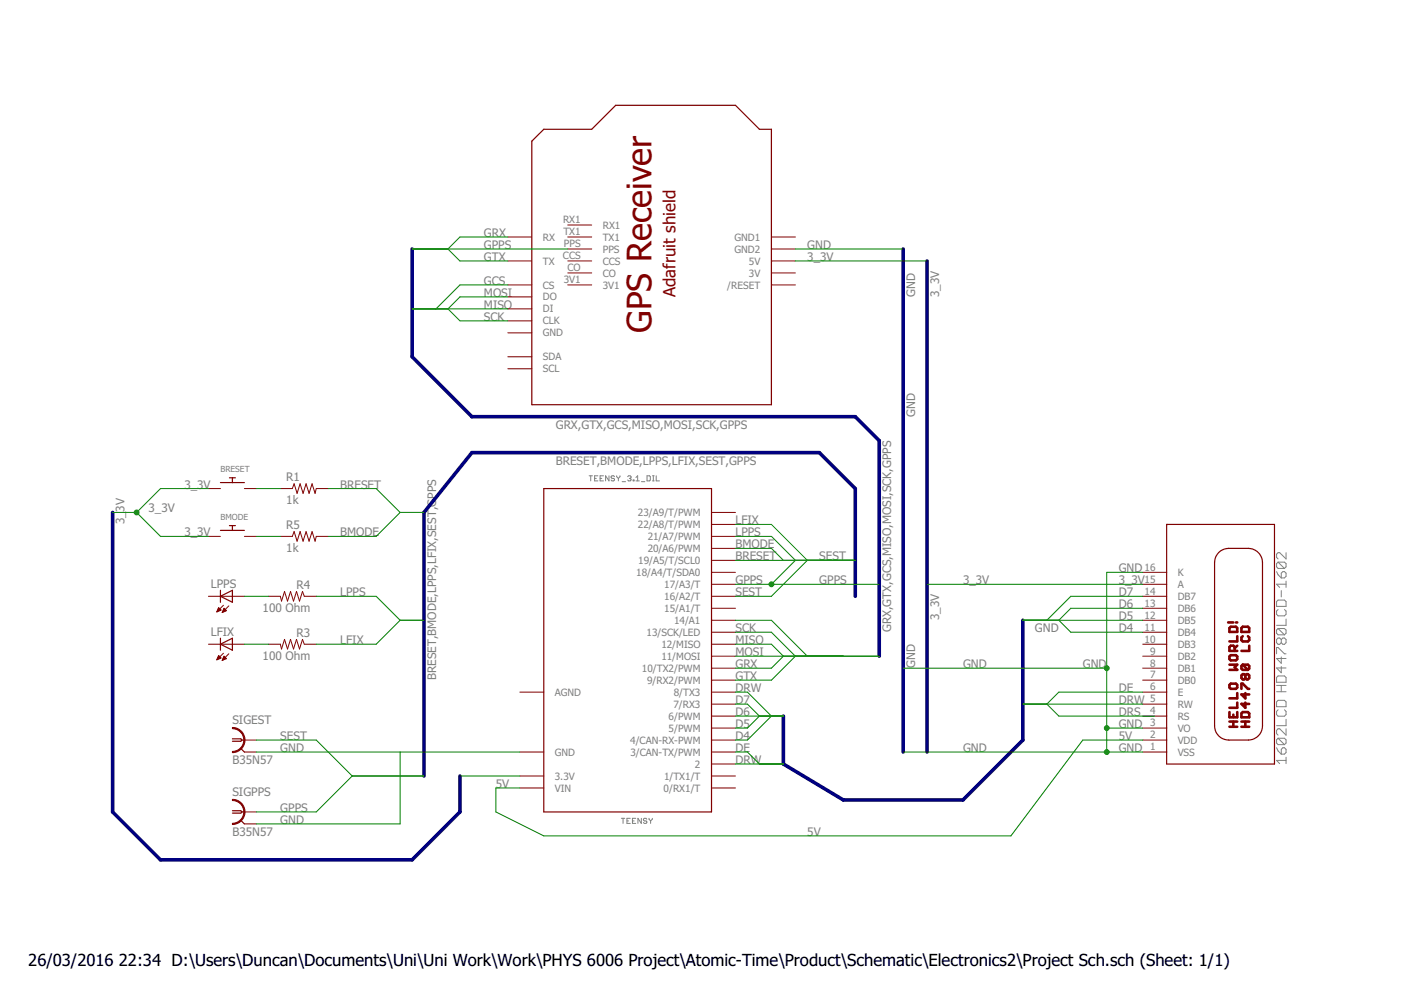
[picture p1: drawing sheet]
<svg xmlns="http://www.w3.org/2000/svg" width="297mm" height="210mm" viewBox="0 0 297 210" stroke-linecap="round" stroke-linejoin="round" font-family="sans-serif">
<g fill="none" stroke="#808080" stroke-width=".21">
<path d="M124.9 100.9h.7M125.2 100.9v1.1M126.1 101.4h.3M126.8 100.9h-.7v1.1h.7M127.2 101.4h.4M128 100.9h-.8v1.1h.8M129.1 100.9v1.1l-.7-1.1v1.1M130.3 101.1l-.2-.2h-.3l-.2 .2 .2 .3h.3l.2 .2-.2 .4h-.3l-.2-.2M130.7 100.9l.4 .5M131.1 101.4v.6M131.4 100.9l-.3 .5M131.9 102.1h.7"/>
<path d="M133.1 101.1l.2-.2h.3l.2 .2-.2 .3M133.4 101.4h.2M133.6 101.4l.2 .2-.2 .4h-.3l-.2-.2M134.2 101.8h.2v.2h-.2zM134.8 102h.8M134.8 101.2l.4-.3v1.1M136 102.1h.7M137.2 100.9h.5l.2 .2v.7l-.2 .2h-.5zM138.3 100.9h.4M138.3 102h.4M138.5 100.9v1.1M139.1 100.9v1.1h.7"/>
<path d="M271 119.2h1.3l.4 .3v.7l-.4 .3M271 119.2l-.3 .3v.7l.3 .3h1.3M271 119.2l1.3 1.3M272.7 117.2v1.3l-1.4-1.3h-.3l-.3 .3v.7l.3 .3M270.7 127.6l.3-.4h1.3l.4 .4v1h-2zM270.7 138.6v-1.3h.3l1.3 1.3h.4M270.7 121.2l.3 .7 .7 .6M271 129.2l-.3 .4v.6l.3 .4h1.3l.4-.4v-.6l-.4-.4M271 133.3h1.3l.4 .3v.7l-.4 .3M271 133.3l-.3 .3v.7l.3 .3h1.3M271 133.3l1.3 1.3M271.7 121.5l.3-.3h.3l.4 .3v.7l-.4 .3h-.6z"/>
<path d="M271.7 125.2v1.4M271.7 135.6v.7M271.7 139.3v1.3l-1-1h2M271.7 135.6l.3-.3h.3l.4 .3v.7l-.4 .3h-.3l-.3-.3M271.7 135.6l-.4-.3h-.3l-.3 .3v.7l.3 .3h.3l.4-.3M272.7 123.2v1.3M272.7 131.3v1.3h-2M272.7 123.9h-2l.6 .6M270.7 146.7h2M270.7 145.3h2M270.7 143.6l.3-.3h1.3l.4 .3v1.1h-2zM270.7 158.5l.3 .7 .7 .7"/>
<path d="M271 148.5h1.3l.4 .3v1h-2v-1zM271 150.5l-.3 .3v.7l.3 .3h1.3l.4-.3v-.7l-.4-.3M271 156.5h1.3l.4 .4v.6l-.4 .4M271 156.5l-.3 .4v.6l.3 .4h1.3M271 156.5l1.3 1.4M271.7 141.3v1.3l-1-1h2M271.7 145.3v1.4M272 158.5h.3l.4 .4v.7l-.4 .3h-.6v-1zM272.7 152.5v1.4h-2M272.7 154.5v1.4l-1.4-1.4h-.3l-.3 .4v.6l.3 .4M131.7 173.5h.8M132.1 173.5v1.1"/>
<path d="M132.9 174.1h.4M133.6 173.5h-.7v1.1h.7M134.1 174.1h.4M134.8 173.5h-.7v1.1h.7M136 173.5v1.1l-.7-1.1v1.1M137.1 173.7l-.1-.2h-.4l-.2 .2 .2 .4h.4l.1 .1-.1 .4h-.4l-.2-.2M137.6 173.5l.3 .6M137.9 174.1v.5M138.3 173.5l-.4 .6M272.7 160.5v1.4M272.7 161.2h-2l.6 .7"/>
</g>
<g fill="none" stroke="#800000" stroke-width=".25">
<path d="M112.8 29.9l2.5-2.5h10.2l5-5.1h25.4l5.1 5.1h2.6v58.4h-50.8zM46.7 102.3h5.1M46.7 112.5h5.1M48.6 101.3h1.3M48.6 111.4h1.3M49.3 101.3v1M49.3 111.4v1.1M115.3 103.6h35.6v68.5h-35.6zM247.4 111.2h22.8v50.8h-22.8zM258.4 117.2l.7-.6 .9-.3h4.7a3 3 0 0 1 3 3v34.6a3 3 0 0 1-3 3h-4.2a3 3 0 0 1-3-3v-34.6l.3-1.4zM46.7 126.4l2.6-1.2v2.5zM46.7 136.6l2.6-1.3v2.6z"/>
<path d="M46.7 125.2v2.5M46.7 135.3v2.6M49.3 156.7h1.8l.2 .2-.2 .3h-1.8M51.1 158.7l.7 .7M49.3 171.9h1.8l.2 .2-.2 .3h-1.8M51.1 173.9l.7 .8"/>
</g>
<g fill="none" stroke="#800000" stroke-width=".21">
<path d="M107.7 50.2h5.1M107.7 55.3h5.1M120.4 50.2h5.1M120.4 55.3h5.1M120.4 52.8h5.1M120.4 57.9h5.1M120.4 47.7h5.1M163.6 50.2h5M163.6 55.3h5M163.6 52.8h5M163.6 57.9h5M107.7 60.4h5.1"/>
<path d="M107.7 62.9h5.1M107.7 68h5.1M107.7 70.6h5.1M107.7 78.2h5.1M107.7 75.6h5.1M107.7 65.5h5.1M120.4 60.4h5.1M163.6 60.4h5M44.2 113.7h2.5M44.2 103.6h2.5M51.8 113.7h2.6M51.8 103.6h2.6"/>
<path d="M59.4 113.7h2.6l.4-1 .6 2 .6-2 .7 2 .6-2 .6 2 .7-2 .6 2 .3-1h2.5M59.4 103.6h2.6l.4-1 .6 2 .6-2 .7 2 .6-2 .6 2 .7-2 .6 2 .3-1h2.5M150.9 108.6h5M150.9 111.2h5M150.9 113.7h5M150.9 116.3h5M150.9 118.8h5M44.2 136.6h7.6M44.2 126.4h7.6M46 129.7h.1M46 139.8h.2M46.1 129.5h.3"/>
<path d="M46.1 139.7h.4M46.1 129.4h.6M46.1 139.6h.7M46.2 129.3h.6M46.2 139.4h.6M46.2 129.2h.5M46.2 139.3h.5M46.3 129.1h.3M46.3 139.2h.2M46.3 128.9h.1M46.3 139.1h.1M46.4 128.8l.5 .5-.9 .4z"/>
<path d="M46.4 139l.5 .5-.9 .4zM47.2 129.8h.1M47.2 139.9h.2M47.2 129.7h.4M47.2 139.8h.4M47.2 129.5h.7M47.3 139.7h.6M47.3 129.4h.6M47.3 139.6h.6M47.3 129.3h.5M47.4 128.3l-1.4 1.4M47.4 138.5l-1.4 1.4"/>
<path d="M47.4 139.4h.4M47.4 129.2h.3M47.4 139.3h.3M47.5 129.1h.1M47.5 139.2h.1M47.5 129l.5 .5-.9 .4zM47.5 139.1l.5 .5-.9 .4zM48.5 128.5l-1.4 1.4M48.5 138.6l-1.4 1.4M56.9 136.6h2.5l.3 1 .6-2 .7 2 .6-2 .6 2 .7-2 .6 2 .6-2 .4 1h2.6M56.9 126.4h2.5l.3 1 .6-2 .7 2 .6-2 .6 2 .7-2 .6 2 .6-2 .4 1h2.6M150.9 136.6h5"/>
<path d="M150.9 139.1h5M150.9 121.3h5M150.9 123.9h5M150.9 126.4h5M150.9 129h5M150.9 131.5h5M150.9 134h5M242.3 136.6h5.1M242.3 139.1h5.1M242.3 121.3h5.1M242.3 123.9h5.1M242.3 126.4h5.1"/>
<path d="M242.3 129h5.1M242.3 131.5h5.1M242.3 134h5.1M51.3 156.9h3.1M51.8 159.4h2.6M110.2 146.7h5.1M110.2 159.4h5.1M150.9 141.7h5M150.9 144.2h5M150.9 146.7h5M150.9 149.3h5M150.9 151.8h5"/>
<path d="M150.9 154.4h5M150.9 156.9h5M150.9 159.4h5M242.3 141.7h5.1M242.3 144.2h5.1M242.3 146.7h5.1M242.3 149.3h5.1M242.3 151.8h5.1M242.3 154.4h5.1M242.3 156.9h5.1M242.3 159.4h5.1M51.3 172.1h3.1"/>
<path d="M51.8 174.7h2.6M110.2 164.5h5.1M110.2 167.1h5.1M150.9 162h5M150.9 164.5h5M150.9 167.1h5"/>
</g>
<g fill="none" stroke="#800000" stroke-width=".55">
<path d="M260.4 132h1.1M260.9 132.9h1.1l.3 .3v.8h-1.6v-.8zM260.9 138.9h1.1l.3 .3v.5l-.3 .3h-1.1l-.2-.3v-.5zM261.8 138v-.8l-.3-.3h-.6l-.2 .3v.8h1.6M262 132h.3M262.3 134.9v1.1h-1.6M262.3 136.9l-.5 .6M263.2 133.2l.3-.3h1.1l.3 .3v.8h-1.7zM263.5 134.9l-.3 .3v.5l.3 .3h1.1l.3-.3v-.5l-.3-.3M264.9 136.9v1.1h-1.7M260.7 154.1h1.6M260.7 153h1.6"/>
<path d="M260.7 151v1.1h1.6v-1.1M260.7 140.9h1.6l-.5 .6 .5 .5h-1.6M260.9 144.9h1.1l.3 .3v.6l-.3 .2h-1.1l-.2-.2v-.6zM261.5 151.5v.6M261.5 153v1.1M262.3 147v1.1h-1.6M262.3 149v1.1h-1.6M263.2 154.1h1.7M263.2 153h1.7M263.2 151.3l.3-.3h1.1l.3 .3v.8h-1.7zM263.2 146v-1.1h.3l1.1 1.1h.3M263.5 140.9l-.3 .3v.6l.3 .2h1.1"/>
<path d="M263.5 140.9h1.1l.3 .3v.6l-.3 .2M263.5 140.9l1.1 1.1M264 143.2l.3-.3h.3l.3 .3v.6l-.3 .2h-.3l-.3-.2M264 143.2v.6M264 147v1.1l-.8-.9h1.7M264 149v1.1l-.8-.9h1.7M264 153v1.1M264 143.2l-.2-.3h-.3l-.3 .3v.6l.3 .2h.3l.2-.2"/>
</g>
<g fill="#800000" stroke="#800000" stroke-width=".21">
<path d="M49.3 169.5a2.67 2.67 0 0 1 2.6 2.6 2.67 2.67 0 0 1-2.6 2.7v-.2a2.41 2.41 0 0 0 2.4-2.5 2.41 2.41 0 0 0-2.4-2.4z" fill-rule="evenodd"/>
<path d="M49.3 154.2a2.67 2.67 0 0 1 2.6 2.7 2.67 2.67 0 0 1-2.6 2.7v-.3a2.41 2.41 0 0 0 2.4-2.4 2.41 2.41 0 0 0-2.4-2.4z" fill-rule="evenodd"/>
</g>
<path d="M87.4 52.8v22.8l12.7 12.7h81.2l5.1 5.1v45.7M191.5 52.8v106.6M196.6 55.3v104.1M23.9 108.6v63.5l10.1 10.2h53.4l10.1-10.2v-7.6M181.3 126.4v-22.8l-7.6-7.6h-73.6l-10.2 12.6v55.9M216.9 131.5v25.4l-12.7 12.7h-25.4l-12.7-7.6v-10.2" fill="none" stroke="#000080" stroke-width=".76"/>
<g fill="none" stroke="#008000" stroke-width=".21">
<path d="M87.4 52.8h33M107.7 50.2h-10.2l-2.5 2.6 2.5 2.5h10.2M168.6 52.8h22.9M168.6 55.3h28M87.4 65.5h20.3M107.7 60.4h-10.2l-5.1 5.1M107.7 62.9h-10.2l-2.5 2.6 2.5 2.5h10.2M23.9 108.6h5.1M29 108.6l5 5.1h10.2M44.2 103.6h-10.2l-5 5M54.4 103.6h5M54.4 113.7h5"/>
<path d="M69.6 103.6h10.2l5 5M84.8 108.6h5.1M84.8 108.6l-5 5.1h-10.2M155.9 113.7h7.7l5 5.1-5 5.1M155.9 111.2h7.7l7.6 7.6-7.6 7.6h-7.7M155.9 118.8h25.4M155.9 116.3h7.7l2.5 2.5M51.8 126.4h5.1M51.8 136.6h5.1M67.1 126.4h12.7l5 5.1M84.8 131.5l-5 5.1h-12.7M84.8 131.5h5.1"/>
<path d="M155.9 136.6h7.7l2.5 2.5-2.5 2.6h-7.7M155.9 123.9h30.5M155.9 139.1h30.5M155.9 134h7.7l5 5.1-5 5.1h-7.7M155.9 131.5h7.7l7.6 7.6M196.6 123.9h45.7M216.9 131.5h25.4M242.3 121.3h-7.6v38.1M242.3 126.4h-15.3l-5 5.1M242.3 129h-15.3l-2.5 2.5 2.5 2.5h15.3M54.4 156.9h12.7l7.6 7.6M54.4 159.4h55.8"/>
<path d="M84.8 159.4v15.3h-30.4M155.9 146.7h2.6l5.1 5.1-5.1 5.1h-2.6M155.9 149.3h2.6l2.5 2.5-2.5 2.6h-2.6M155.9 159.4h2.6l2.5 2.6M155.9 151.8h10.2M191.5 141.7h43.2M191.5 159.4h50.8M216.9 149.3h25.4M234.7 154.4h7.6M242.3 156.9h-12.7l-15.3 20.3h-99l-10.2-5.1v-5h5.1M242.3 146.7h-17.8l-2.5 2.6 2.5 2.5h20.3M74.7 164.5h15.2"/>
<path d="M74.7 164.5l-7.6 7.6h-12.7M97.5 164.5h12.7M155.9 162h10.2"/>
</g>
<g fill="#008000" stroke="#008000" stroke-width=".21">
<circle cx="234.7" cy="141.7" r=".51"/>
<circle cx="234.7" cy="154.4" r=".51"/>
<circle cx="234.7" cy="159.4" r=".51"/>
<circle cx="29" cy="108.6" r=".51"/>
<circle cx="163.6" cy="123.9" r=".51"/>
</g>
<text font-size="7.2" fill="#800000" x="138.2" y="70.6" transform="rotate(-90 138.2 70.6)">GPS Receiver</text>
<text font-size="3.6" fill="#800000" x="143.2" y="63" transform="rotate(-90 143.2 63)">Adafruit shield</text>
<g font-size="3.5">
<text x="6" y="204.7">26/03/2016</text>
<text x="25.2" y="204.7">22:34 D:\Users\Duncan\Documents\Uni\Uni Work\Work\PHYS 6006 Project\Atomic-Time\Product\Schematic\Electronics2\Project Sch.sch (Sheet: 1/1)</text>
</g>
<g font-size="2.5" fill="#808080">
<text x="102.6" y="52.8">GPPS</text>
<text x="102.6" y="50.3">GRX</text>
<text x="171.2" y="52.8">GND</text>
<text x="102.6" y="55.3">GTX</text>
<text x="171.2" y="55.3">3_3V</text>
<text x="102.6" y="60.4">GCS</text>
<text x="102.6" y="63">MOSI</text>
<text x="102.6" y="65.5">MISO</text>
<text x="194" y="63" transform="rotate(-90 194 63)">GND</text>
<text x="199.1" y="63" transform="rotate(-90 199.1 63)">3_3V</text>
<text x="102.6" y="68">SCK</text>
<text x="194" y="88.3" transform="rotate(-90 194 88.3)">GND</text>
<text x="117.8" y="90.9">GRX,GTX,GCS,MISO,MOSI,SCK,GPPS</text>
<text x="117.8" y="98.5">BRESET,BMODE,LPPS,LFIX,SEST,GPPS</text>
<text x="39.1" y="103.6">3_3V</text>
<text x="60.7" y="106.9">1k</text>
<text x="60.7" y="102.1">R1</text>
<text x="72.1" y="103.6">BRESET</text>
<text x="26.4" y="111.2" transform="rotate(-90 26.4 111.2)">3_</text>
<text x="26.4" y="108.5" transform="rotate(-90 26.4 108.5)">3V</text>
<text x="31.5" y="108.7">3_3V</text>
<text x="39.1" y="113.7">3_3V</text>
<text x="60.7" y="112.2">R5</text>
<text x="72.1" y="113.7">BMODE</text>
<text x="155.9" y="111.2">LFIX</text>
<text x="155.9" y="113.7">LPPS</text>
<text x="60.7" y="117">1k</text>
<text x="155.9" y="118.8">BRESET</text>
<text x="155.9" y="116.3">BMODE</text>
<text x="173.7" y="118.8">SEST</text>
<text x="44.7" y="124.7">LPPS</text>
<text x="62.9" y="124.9">R4</text>
<text x="155.9" y="123.9">GPPS</text>
<text x="173.7" y="123.9">GPPS</text>
<text x="204.2" y="123.9">3_3V</text>
<text x="237.2" y="121.4">GND</text>
<text x="237.2" y="123.9">3_3V</text>
<text x="55.7" y="129.7">100 Ohm</text>
<text x="72.1" y="126.4">LPPS</text>
<text x="155.9" y="126.4">SEST</text>
<text x="199.1" y="131.5" transform="rotate(-90 199.1 131.5)">3_3V</text>
<text x="237.2" y="126.4">D7</text>
<text x="237.2" y="129">D6</text>
<text x="237.2" y="131.5">D5</text>
<text x="44.7" y="134.8">LFIX</text>
<text x="62.9" y="135.1">R3</text>
<text x="72.1" y="136.6">LFIX</text>
<text x="155.9" y="136.6">MISO</text>
<text x="155.9" y="134.1">SCK</text>
<text x="188.9" y="134.1" transform="rotate(-90 188.9 134.1)">GRX,GTX,GCS,MISO,MOSI,SCK,GPPS</text>
<text x="219.4" y="134.1">GND</text>
<text x="237.2" y="134.1">D4</text>
<text x="55.7" y="139.9">100 Ohm</text>
<text x="155.9" y="139.1">MOSI</text>
<text x="155.9" y="141.7">GRX</text>
<text x="194" y="141.7" transform="rotate(-90 194 141.7)">GND</text>
<text x="204.2" y="141.7">GND</text>
<text x="229.6" y="141.7">GND</text>
<text x="92.4" y="144.2" transform="rotate(-90 92.4 144.2)">BRESET,BMODE,LPPS,LFIX,SEST,GPPS</text>
<text x="155.9" y="144.2">GTX</text>
<text x="155.9" y="149.3">D7</text>
<text x="155.9" y="146.7">DRW</text>
<text x="237.2" y="149.3">DRW</text>
<text x="237.2" y="146.7">DE</text>
<text x="49.3" y="153.6">SIGEST</text>
<text x="155.9" y="151.8">D6</text>
<text x="155.9" y="154.4">D5</text>
<text x="237.2" y="154.4">GND</text>
<text x="237.2" y="151.8">DRS</text>
<text x="49.3" y="162">B35N57</text>
<text x="59.4" y="159.4">GND</text>
<text x="59.4" y="156.9">SEST</text>
<text x="155.9" y="156.9">D4</text>
<text x="155.9" y="162">DRW</text>
<text x="155.9" y="159.4">DE</text>
<text x="204.2" y="159.4">GND</text>
<text x="237.2" y="156.9">5V</text>
<text x="237.2" y="159.4">GND</text>
<text x="105.1" y="167.1">5V</text>
<text x="49.3" y="168.8">SIGPPS</text>
<text x="59.4" y="172.1">GPPS</text>
<text x="49.3" y="177.2">B35N57</text>
<text x="59.4" y="174.7">GND</text>
<text x="171.2" y="177.2">5V</text>
</g>
<g font-size="2.1" fill="#808080">
<text x="119.4" y="47.4">RX1</text>
<text x="115.1" y="51">RX</text>
<text x="119.5" y="49.9">TX1</text>
<text x="119.6" y="52.4">PPS</text>
<text x="127.8" y="48.5">RX1</text>
<text x="127.8" y="51">TX1</text>
<text x="127.8" y="53.6">PPS</text>
<text x="155.8" y="51">GND1</text>
<text x="155.8" y="53.6">GND2</text>
<text x="115.1" y="56.1">TX</text>
<text x="119.4" y="55">CCS</text>
<text x="120.3" y="57.5">CO</text>
<text x="127.8" y="56.1">CCS</text>
<text x="127.8" y="58.6">CO</text>
<text x="158.8" y="56.1">5V</text>
<text x="158.8" y="58.6">3V</text>
<text x="115.1" y="61.2">CS</text>
<text x="115.1" y="63.7">DO</text>
<text x="119.5" y="60.1">3V1</text>
<text x="127.8" y="61.2">3V1</text>
<text x="154.2" y="61.2">/RESET</text>
<text x="115.1" y="68.8">CLK</text>
<text x="115.1" y="71.3">GND</text>
<text x="115.1" y="66.3">DI</text>
<text x="115.1" y="76.4">SDA</text>
<text x="115.1" y="78.9">SCL</text>
<text x="135.2" y="109.4">23/A9/T/PWM</text>
<text x="135.2" y="112">22/A8/T/PWM</text>
<text x="135.3" y="119.6">19/A5/T/SCL0</text>
<text x="137.3" y="114.5">21/A7/PWM</text>
<text x="137.3" y="117">20/A6/PWM</text>
<text x="134.9" y="122.1">18/A4/T/SDA0</text>
<text x="140.8" y="124.7">17/A3/T</text>
<text x="242.7" y="121">16</text>
<text x="242.7" y="123.5">15</text>
<text x="249.7" y="122.1">K</text>
<text x="249.7" y="124.7">A</text>
<text x="140.8" y="127.2">16/A2/T</text>
<text x="140.8" y="129.7">15/A1/T</text>
<text x="242.7" y="126.1">14</text>
<text x="242.7" y="128.6">13</text>
<text x="242.7" y="131.2">12</text>
<text x="249.7" y="127.2">DB7</text>
<text x="249.7" y="129.7">DB6</text>
<text x="137.1" y="134.8">13/SCK/LED</text>
<text x="140.2" y="137.4">12/MISO</text>
<text x="142.9" y="132.3">14/A1</text>
<text x="242.7" y="133.7">11</text>
<text x="242.7" y="136.2">10</text>
<text x="249.7" y="132.3">DB5</text>
<text x="249.7" y="134.8">DB4</text>
<text x="249.7" y="137.4">DB3</text>
<text x="136.1" y="142.4">10/TX2/PWM</text>
<text x="140.2" y="139.9">11/MOSI</text>
<text x="243.9" y="138.8">9</text>
<text x="243.9" y="141.3">8</text>
<text x="243.9" y="143.9">7</text>
<text x="249.7" y="139.9">DB2</text>
<text x="249.7" y="142.4">DB1</text>
<text x="117.6" y="147.5">AGND</text>
<text x="137.2" y="145">9/RX2/PWM</text>
<text x="142.9" y="147.5">8/TX3</text>
<text x="243.9" y="146.4">6</text>
<text x="243.9" y="148.9">5</text>
<text x="249.7" y="145">DB0</text>
<text x="249.7" y="147.5">E</text>
<text x="141.8" y="152.6">6/PWM</text>
<text x="141.8" y="155.1">5/PWM</text>
<text x="142.8" y="150.1">7/RX3</text>
<text x="243.9" y="151.5">4</text>
<text x="243.9" y="154">3</text>
<text x="249.7" y="150.1">RW</text>
<text x="249.7" y="152.6">RS</text>
<text x="249.7" y="155.1">VO</text>
<text x="117.6" y="160.2">GND</text>
<text x="133.6" y="157.7">4/CAN-RX-PWM</text>
<text x="133.7" y="160.2">3/CAN-TX/PWM</text>
<text x="243.9" y="156.6">2</text>
<text x="243.9" y="159.1">1</text>
<text x="249.7" y="157.7">VDD</text>
<text x="249.7" y="160.2">VSS</text>
<text x="117.6" y="165.3">3.3V</text>
<text x="117.6" y="167.8">VIN</text>
<text x="140.7" y="167.8">0/RX1/T</text>
<text x="140.8" y="165.3">1/TX1/T</text>
<text x="147.4" y="162.7">2</text>
</g>
<g font-size="1.8" fill="#808080">
<text x="46.7" y="100">BRESET</text>
<text x="46.7" y="110.2">BMODE</text>
</g>
</svg>
